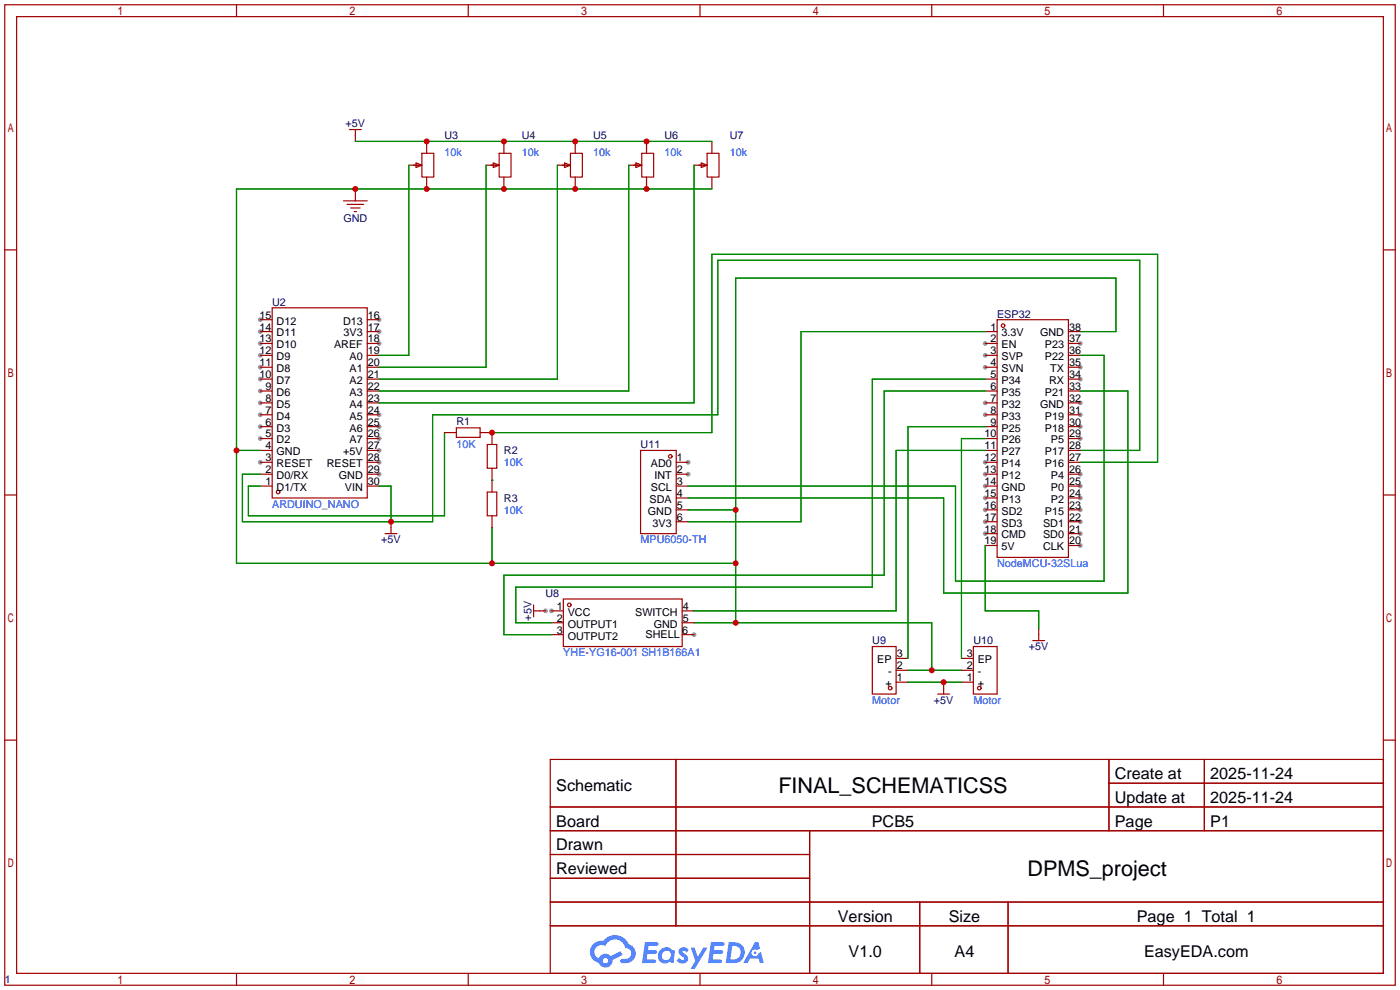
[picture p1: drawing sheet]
<svg xmlns="http://www.w3.org/2000/svg" width="299mm" height="212mm" viewBox="0 0 299 212" stroke-linecap="round" stroke-linejoin="round" font-family="sans-serif">
<g fill="#999">
<circle cx="55.6" cy="98.8" r=".51"/>
<circle cx="55.6" cy="93.7" r=".51"/>
<circle cx="55.6" cy="91.2" r=".51"/>
<circle cx="55.6" cy="88.6" r=".51"/>
<circle cx="55.6" cy="86.1" r=".51"/>
<circle cx="55.6" cy="83.6" r=".51"/>
<circle cx="55.6" cy="81" r=".51"/>
<circle cx="55.6" cy="78.5" r=".51"/>
<circle cx="55.6" cy="75.9" r=".51"/>
<circle cx="55.6" cy="73.4" r=".51"/>
<circle cx="55.6" cy="70.9" r=".51"/>
<circle cx="55.6" cy="68.3" r=".51"/>
<circle cx="81" cy="68.3" r=".51"/>
<circle cx="81" cy="70.9" r=".51"/>
<circle cx="81" cy="73.4" r=".51"/>
<circle cx="81" cy="88.6" r=".51"/>
<circle cx="81" cy="91.2" r=".51"/>
<circle cx="81" cy="93.7" r=".51"/>
<circle cx="81" cy="96.3" r=".51"/>
<circle cx="81" cy="98.8" r=".51"/>
<circle cx="81" cy="101.3" r=".51"/>
<circle cx="117.9" cy="130.6" r=".51"/>
<circle cx="148.3" cy="135.6" r=".51"/>
<circle cx="147.1" cy="98.8" r=".51"/>
<circle cx="147.1" cy="101.3" r=".51"/>
<circle cx="116.6" cy="130.6" r=".51"/>
<circle cx="210.6" cy="73.4" r=".51"/>
<circle cx="210.6" cy="75.9" r=".51"/>
<circle cx="210.6" cy="78.5" r=".51"/>
<circle cx="210.6" cy="86.1" r=".51"/>
<circle cx="210.6" cy="88.6" r=".51"/>
<circle cx="210.6" cy="98.8" r=".51"/>
<circle cx="210.6" cy="101.3" r=".51"/>
<circle cx="210.6" cy="103.9" r=".51"/>
<circle cx="210.6" cy="106.4" r=".51"/>
<circle cx="210.6" cy="109" r=".51"/>
<circle cx="210.6" cy="111.5" r=".51"/>
<circle cx="210.6" cy="114" r=".51"/>
<circle cx="230.9" cy="116.6" r=".51"/>
<circle cx="230.9" cy="114" r=".51"/>
<circle cx="230.9" cy="111.5" r=".51"/>
<circle cx="230.9" cy="109" r=".51"/>
<circle cx="230.9" cy="106.4" r=".51"/>
<circle cx="230.9" cy="103.9" r=".51"/>
<circle cx="230.9" cy="101.3" r=".51"/>
<circle cx="230.9" cy="93.7" r=".51"/>
<circle cx="230.9" cy="91.2" r=".51"/>
<circle cx="230.9" cy="88.6" r=".51"/>
<circle cx="230.9" cy="86.1" r=".51"/>
<circle cx="230.9" cy="81" r=".51"/>
<circle cx="230.9" cy="78.5" r=".51"/>
<circle cx="230.9" cy="73.4" r=".51"/>
</g>
<g fill="none" stroke="#a10000" stroke-width=".25">
<path d="M1 1h297.2v209.6h-297.2zM3.6 3.6h292.1v204.4h-292.1zM50.5 1v2.6M100.1 1v2.6M149.6 1v2.6M199.1 1v2.6M248.7 1v2.6M1 53.4h2.6M295.7 53.4h2.5M1 105.8h2.6M295.7 105.8h2.5M1 158.2h2.6"/>
<path d="M295.7 158.2h2.5M117.6 162.3h178.1v45.7h-178.1zM117.6 172.5h178.1M117.6 177.5h178.1M144.5 162.3v35.6M173 177.5v30.5M237 162.3v15.2M237 167.4h58.7M257.4 162.3v15.2M117.6 182.6h55.4M117.6 192.8h178.1M117.6 187.7h55.4"/>
<path d="M117.6 197.9h178.1M196.6 192.8v15.2M215.4 192.8v15.2M50.5 208v2.6M100.1 208v2.6M149.6 208v2.6M199.1 208v2.6M248.7 208v2.6"/>
</g>
<g fill="#5487ff">
<path d="M145.3 202.7a1.3 1.3 0 0 1 1.9 .3l-.4 .6a.54 .54 0 0 0-.9-.2l.1 .2a1.34 1.34 0 0 1 .9 1.8 1.47 1.47 0 0 1-2.3-.1l.5-.6 .8 .5a.31 .31 0 0 0 .4-.3 .31 .31 0 0 0-.3-.4 1.12 1.12 0 0 1-.7-1.8z"/>
<path d="M147.6 202.5h.9l.6 2 1.2-2h.9l-2.7 4.6h-.9l1-1.7z"/>
<path d="M137.8 201.4h1.7a1.31 1.31 0 0 1 1.2 .2 .4 .4 0 0 1-.3 .5l-1.8 .1-.1 .9h1.6a.4 .4 0 0 1 .4 .4 .4 .4 0 0 1-.5 .4h-1.6l-.2 1.2h1.4a.46 .46 0 0 1 .5 0 .46 .46 0 0 1 .1 .5l-.4 .2h-2.6z"/>
<path d="M151.9 201.4h1.7a1.32 1.32 0 0 1 1.2 .2 .39 .39 0 0 1-.3 .5l-1.8 .1-.1 .9h1.6a.4 .4 0 0 1 .4 .4 .4 .4 0 0 1-.4 .4h-1.7l-.2 1.2h1.4a.46 .46 0 0 1 .5 0 .46 .46 0 0 1 .1 .5l-.4 .2h-2.6z"/>
<path d="M161.3 201.4h.8l.3 1.3-.6 .4a.75 .75 0 0 0-1.1 .3 .75 .75 0 0 0 .5 1 .75 .75 0 0 0 .9-.7l.5-.2 .6 2.3h-.8l-.3-.9h-1.8l-.5 .9h-1z"/>
<path d="M155.7 201.4l-.6 4.4h1.5a2.27 2.27 0 0 0 2.6-2.2 2.27 2.27 0 0 0-2.7-2.2zM156.5 202.1a1.5 1.5 0 0 1 1.8 1.6 1.5 1.5 0 0 1-1.9 1.4h-.3z"/>
<path d="M141.2 203a1.6 1.6 0 0 0-.3 2.3 1.6 1.6 0 0 0 2.3 .2l.7 .3 .3-2.4-.1-.3-.5-.1a1.58 1.58 0 0 0-2.4 0zM141.8 203.5a.98 .98 0 0 1 1.6 .4 .98 .98 0 0 1-1.1 1.3 .94 .94 0 0 1-.9-.7 .94 .94 0 0 1 .4-1z"/>
<path d="M126.8 201.8a2.37 2.37 0 0 0 1.1 4 1.54 1.54 0 0 0 1.8 1 1.54 1.54 0 0 0 1.2-1.6l2.2-1.1-.5-.8-2 1a1.57 1.57 0 0 0-2.7 .5 1.5 1.5 0 0 1-.7-2.1 1.5 1.5 0 0 1 2.2-.5 2.23 2.23 0 0 1 2.3-1.4 2.23 2.23 0 0 1 2 1.8 1.16 1.16 0 0 1 1.2 1.1 1.16 1.16 0 0 1-1.1 1.2h-.7a.47 .47 0 0 0-.5 .4 .47 .47 0 0 0 .4 .5 2.17 2.17 0 0 0 2.5-.9 2.17 2.17 0 0 0-.3-2.7l-.8-.4a3.2 3.2 0 0 0-5.5-.7l-1.1 .1zM128.8 205.3a.6 .6 0 0 1 1.2 0 .6 .6 0 0 1-1.2 0z"/>
<circle cx="161.4" cy="203.6" r=".28"/>
</g>
<g fill="none" stroke="#a10000" stroke-width=".25">
<path d="M74.7 27.7h2.5M75.9 27.7v2.5M87.4 35.3h2.5M88.9 34.8l1.3 .5-1.3 .5zM90.2 32.8h2.5v5h-2.5zM91.2 30.2v2.6M91.2 37.8v2.6M103.9 35.3h2.5M105.4 34.8l1.3 .5-1.3 .5zM106.7 32.8h2.5v5h-2.5zM107.7 30.2v2.6M107.7 37.8v2.6"/>
<path d="M119.1 35.3h2.6M120.6 34.8l1.3 .5-1.3 .5zM121.9 32.8h2.6v5h-2.6zM122.9 30.2v2.6M122.9 37.8v2.6M134.4 35.3h2.5M135.9 34.8l1.3 .5-1.3 .5zM137.2 32.8h2.5v5h-2.5zM138.2 30.2v2.6M138.2 37.8v2.6M148.3 35.3h2.6M149.9 34.8l1.2 .5-1.2 .5z"/>
<path d="M151.1 32.8h2.6v5h-2.6zM152.1 30.2v2.6M152.1 37.8v2.6M73.4 42.9h5.1M74.2 43.7h3.5M74.9 44.4h2.1M75.7 45.2h.5M75.9 40.4v2.5M55.6 78.5h2.6M55.6 75.9h2.6M55.6 73.4h2.6M55.6 70.9h2.6"/>
<path d="M55.6 68.3h2.6M58.2 65.8h20.3v40.6h-20.3zM78.5 78.5h2.5M78.5 75.9h2.5M78.5 73.4h2.5M78.5 70.9h2.5M78.5 68.3h2.5M210.6 78.5h2.5M210.6 75.9h2.5M210.6 73.4h2.5M210.6 70.9h2.5M213.1 68.3h15.2v50.8h-15.2z"/>
<path d="M228.3 78.5h2.6M228.3 75.9h2.6M228.3 73.4h2.6M228.3 70.9h2.6M55.6 98.8h2.6M55.6 96.3h2.6M55.6 93.7h2.6M55.6 91.2h2.6M55.6 88.6h2.6M55.6 86.1h2.6M55.6 83.6h2.6M55.6 81h2.6"/>
<path d="M78.5 98.8h2.5M78.5 96.3h2.5M78.5 93.7h2.5M78.5 91.2h2.5M78.5 88.6h2.5M78.5 86.1h2.5M78.5 83.6h2.5M78.5 81h2.5M95 92.5h2.5M97.5 91.4h5.1v2.1h-5.1zM102.6 92.5h2.6v2.5M104.1 95h2.1v5.1h-2.1z"/>
<path d="M136.9 96.3h7.6v17.7h-7.6zM144.5 98.8h2.6M210.6 98.8h2.5M210.6 96.3h2.5M210.6 93.7h2.5M210.6 91.2h2.5M210.6 88.6h2.5M210.6 86.1h2.5M210.6 83.6h2.5M210.6 81h2.5M228.3 98.8h2.6M228.3 96.3h2.6"/>
<path d="M228.3 93.7h2.6M228.3 91.2h2.6M228.3 88.6h2.6M228.3 86.1h2.6M228.3 83.6h2.6M228.3 81h2.6M55.6 103.9h2.6M55.6 101.3h2.6M78.5 103.9h2.5M78.5 101.3h2.5M82.3 114h2.5M83.6 111.5v2.5"/>
<path d="M104.1 105.2h2.1v5h-2.1zM105.2 100.1v5.1M105.2 110.2v2.6M144.5 103.9h2.6M144.5 101.3h2.6M144.5 106.4h2.6M144.5 109h2.6M144.5 111.5h2.6M210.6 103.9h2.5M210.6 101.3h2.5M210.6 106.4h2.5M210.6 109h2.5"/>
<path d="M210.6 111.5h2.5M210.6 114h2.5M210.6 116.6h2.5M228.3 103.9h2.6M228.3 101.3h2.6M228.3 106.4h2.6M228.3 109h2.6M228.3 111.5h2.6M228.3 114h2.6M228.3 116.6h2.6M114 130.6h2.6M114 129.3v2.5"/>
<path d="M117.9 130.6h2.5M117.9 133.1h2.5M117.9 135.6h2.5M120.4 128h25.4v10.2h-25.4zM145.8 130.6h2.5M145.8 133.1h2.5M145.8 135.6h2.5M186.4 138.2h5.1v10.1h-5.1zM208 138.2h5.1v10.1h-5.1zM220.7 136.9h2.6M222 134.4v2.5M191.5 140.7h2.6"/>
<path d="M191.5 143.3h2.6M191.5 145.8h2.6M200.4 148.3h2.5M201.7 145.8v2.5M205.5 140.7h2.5M205.5 143.3h2.5M205.5 145.8h2.5"/>
<circle cx="214.4" cy="69.6" r=".38"/>
<circle cx="143.3" cy="97.5" r=".38"/>
<circle cx="59.4" cy="105.2" r=".38"/>
<circle cx="121.7" cy="129.3" r=".38"/>
<circle cx="190.2" cy="147.1" r=".38"/>
<circle cx="209.3" cy="147.1" r=".38"/>
</g>
<g fill="none" stroke="#008700" stroke-width=".25">
<path d="M75.9 30.2h76.2M87.4 35.3v40.6h-6.4M103.9 35.3v43.2h-22.9M119.1 35.3v45.7h-38.1M134.4 35.3v48.3h-53.4M148.3 35.3v50.8h-67.3M152.1 40.4h-101.6v80h106.7M210.6 70.9h-39.4v40.6h-24.1M230.9 75.9h5.1v48.3h-31.8v-20.3h-57.1M230.9 70.9h7.6v-11.5h-81.3v73.7M50.5 96.3h5.1M95 92.5v17.7h-41.9v-6.3h2.5"/>
<path d="M105.2 92.5h46.9v-38.1h95.3v44.4h-16.5M210.6 81h-24.2v44.5h-76.2v7.6h7.7M210.6 83.6h-21.6v39.3h-81.3v12.7h10.2M210.6 96.3h-19.1v34.3h-43.2M210.6 91.2h-16.5v49.5M210.6 93.7h-5.1v47M230.9 83.6h10.1v43.1h-39.3v-20.3h-54.6M230.9 96.3h12.7v-40.7h-90.2v33h-60.9v22.9h-40.7v-10.2h3.8M81 103.9h2.6v7.6M105.2 102.6h.1M105.2 112.8v7.6M147.1 109h10.1"/>
<path d="M210.6 116.6v14h11.4v3.8M148.3 133.1h50.8v10.2M194.1 143.3h11.4M194.1 145.8h11.4"/>
</g>
<g fill="#c00">
<circle cx="91.2" cy="30.2" r=".63"/>
<circle cx="107.7" cy="30.2" r=".63"/>
<circle cx="122.9" cy="30.2" r=".63"/>
<circle cx="138.2" cy="30.2" r=".63"/>
<circle cx="75.9" cy="40.4" r=".63"/>
<circle cx="91.2" cy="40.4" r=".63"/>
<circle cx="107.7" cy="40.4" r=".63"/>
<circle cx="122.9" cy="40.4" r=".63"/>
<circle cx="138.2" cy="40.4" r=".63"/>
<circle cx="50.5" cy="96.3" r=".63"/>
<circle cx="105.2" cy="120.4" r=".63"/>
<circle cx="157.2" cy="120.4" r=".63"/>
<circle cx="157.2" cy="109" r=".63"/>
<circle cx="157.2" cy="133.1" r=".63"/>
<circle cx="199.1" cy="143.3" r=".63"/>
<circle cx="201.7" cy="145.8" r=".63"/>
<circle cx="83.6" cy="111.5" r=".63"/>
<circle cx="105.2" cy="92.5" r=".63"/>
</g>
<g font-size="4.6">
<text x="166.4" y="169.4">FINAL_SCHEMATICSS</text>
<text x="219.6" y="187.2">DPMS_project</text>
</g>
<g font-size="3.5">
<text x="238.3" y="166.5">Create at</text>
<text x="258.7" y="166.5">2025-11-24</text>
<text x="118.9" y="169.1">Schematic</text>
<text x="238.3" y="171.6">Update at</text>
<text x="258.7" y="171.6">2025-11-24</text>
<text x="118.9" y="176.7">Board</text>
<text x="186.3" y="176.7">PCB5</text>
<text x="238.3" y="176.7">Page</text>
<text x="258.7" y="176.7">P1</text>
<text x="118.9" y="181.8">Drawn</text>
<text x="118.9" y="186.8">Reviewed</text>
<text x="179.1" y="197">Version</text>
<text x="202.8" y="197">Size</text>
<text x="243" y="197">Page 1 Total 1</text>
<text x="181.4" y="204.6">V1.0</text>
<text x="204" y="204.6">A4</text>
<text x="244.5" y="204.6">EasyEDA.com</text>
</g>
<g font-size="2.3" fill="#000080">
<text x="73.9" y="27.2">+5V</text>
<text x="95" y="29.8">U3</text>
<text x="111.5" y="29.8">U4</text>
<text x="126.7" y="29.8">U5</text>
<text x="142" y="29.8">U6</text>
<text x="156" y="29.8">U7</text>
<text x="73.4" y="47.5">GND</text>
<text x="58.2" y="65.3">U2</text>
<text x="213.1" y="67.9">ESP32</text>
<text x="97.5" y="90.7">R1</text>
<text x="136.9" y="95.8">U11</text>
<text x="107.7" y="97.1">R2</text>
<text x="107.7" y="107.2">R3</text>
<text x="81.5" y="116.1">+5V</text>
<text x="116.6" y="127.6">U8</text>
<text x="113.6" y="132.6" transform="rotate(-90 113.6 132.6)">+5V</text>
<text x="186.4" y="137.7">U9</text>
<text x="208" y="137.7">U10</text>
<text x="219.9" y="139">+5V</text>
<text x="199.6" y="150.4">+5V</text>
<text x="1" y="210.1">1</text>
</g>
<g font-size="2.3" fill="#00f">
<text x="95" y="33.3">10k</text>
<text x="111.5" y="33.3">10k</text>
<text x="126.7" y="33.3">10k</text>
<text x="142" y="33.3">10k</text>
<text x="156" y="33.3">10k</text>
<text x="97.5" y="95.8">10K</text>
<text x="107.7" y="99.6">10K</text>
<text x="58.2" y="108.5">ARDUINO_NANO</text>
<text x="107.7" y="109.8">10K</text>
<text x="136.9" y="116.1">MPU6050-TH</text>
<text x="213.1" y="121.2">NodeMCU-32SLua</text>
<text x="120.4" y="140.3">YHE-YG16-001 SH1B166A1</text>
<text x="186.4" y="150.4">Motor</text>
<text x="208" y="150.4">Motor</text>
</g>
<g font-size="2.3">
<text x="55.5" y="70.6">14</text>
<text x="55.5" y="68.1">15</text>
<text x="59.1" y="71.9">D11</text>
<text x="59.1" y="69.4">D12</text>
<text x="73.3" y="69.4">D13</text>
<text x="73.4" y="71.9">3V3</text>
<text x="78.6" y="68.1">16</text>
<text x="78.6" y="70.6">17</text>
<text x="211.7" y="70.6">1</text>
<text x="214" y="71.9">3.3V</text>
<text x="222.3" y="71.9">GND</text>
<text x="228.5" y="70.6">38</text>
<text x="55.5" y="75.7">12</text>
<text x="55.5" y="73.2">13</text>
<text x="59.1" y="77">D9</text>
<text x="59.1" y="74.4">D10</text>
<text x="71.4" y="74.4">AREF</text>
<text x="74.7" y="77">A0</text>
<text x="78.6" y="73.2">18</text>
<text x="78.6" y="75.7">19</text>
<text x="211.7" y="73.2">2</text>
<text x="211.7" y="75.7">3</text>
<text x="214" y="74.4">EN</text>
<text x="214" y="77">SVP</text>
<text x="223.3" y="77">P22</text>
<text x="223.3" y="74.4">P23</text>
<text x="228.5" y="75.7">36</text>
<text x="228.5" y="73.2">37</text>
<text x="55.5" y="80.8">10</text>
<text x="55.5" y="78.3">11</text>
<text x="56.8" y="83.3">9</text>
<text x="59.1" y="82.1">D7</text>
<text x="59.1" y="79.5">D8</text>
<text x="74.7" y="79.5">A1</text>
<text x="74.7" y="82.1">A2</text>
<text x="78.6" y="78.3">20</text>
<text x="78.6" y="80.8">21</text>
<text x="78.6" y="83.3">22</text>
<text x="211.7" y="78.3">4</text>
<text x="211.7" y="80.8">5</text>
<text x="211.7" y="83.3">6</text>
<text x="214" y="79.5">SVN</text>
<text x="214" y="82.1">P34</text>
<text x="224.2" y="82.1">RX</text>
<text x="224.5" y="79.5">TX</text>
<text x="228.5" y="83.3">33</text>
<text x="228.5" y="80.8">34</text>
<text x="228.5" y="78.3">35</text>
<text x="56.8" y="88.4">7</text>
<text x="56.8" y="85.9">8</text>
<text x="59.1" y="89.7">D4</text>
<text x="59.1" y="87.1">D5</text>
<text x="59.1" y="84.6">D6</text>
<text x="74.7" y="84.6">A3</text>
<text x="74.7" y="87.1">A4</text>
<text x="74.7" y="89.7">A5</text>
<text x="78.6" y="85.9">23</text>
<text x="78.6" y="88.4">24</text>
<text x="211.7" y="85.9">7</text>
<text x="211.7" y="88.4">8</text>
<text x="214" y="84.6">P35</text>
<text x="214" y="87.1">P32</text>
<text x="214" y="89.7">P33</text>
<text x="222.3" y="87.1">GND</text>
<text x="223.3" y="89.7">P19</text>
<text x="223.3" y="84.6">P21</text>
<text x="228.5" y="88.4">31</text>
<text x="228.5" y="85.9">32</text>
<text x="56.8" y="93.5">5</text>
<text x="56.8" y="91">6</text>
<text x="59.1" y="94.8">D2</text>
<text x="59.1" y="92.2">D3</text>
<text x="74.7" y="92.2">A6</text>
<text x="74.7" y="94.8">A7</text>
<text x="78.6" y="91">25</text>
<text x="78.6" y="93.5">26</text>
<text x="210.4" y="93.5">10</text>
<text x="211.7" y="91">9</text>
<text x="214" y="92.2">P25</text>
<text x="214" y="94.8">P26</text>
<text x="223.3" y="92.2">P18</text>
<text x="224.6" y="94.8">P5</text>
<text x="228.5" y="93.5">29</text>
<text x="228.5" y="91">30</text>
<text x="56.8" y="101.1">2</text>
<text x="56.8" y="98.6">3</text>
<text x="56.8" y="96">4</text>
<text x="59.1" y="99.8">RESET</text>
<text x="59.1" y="97.3">GND</text>
<text x="69.8" y="99.8">RESET</text>
<text x="73.4" y="97.3">+5V</text>
<text x="78.6" y="96">27</text>
<text x="78.6" y="98.6">28</text>
<text x="78.6" y="101.1">29</text>
<text x="139.1" y="99.8">AD0</text>
<text x="144.7" y="98.6">1</text>
<text x="144.7" y="101.1">2</text>
<text x="210.4" y="96">11</text>
<text x="210.4" y="98.6">12</text>
<text x="210.4" y="101.1">13</text>
<text x="214" y="97.3">P27</text>
<text x="214" y="99.8">P14</text>
<text x="223.3" y="99.8">P16</text>
<text x="223.3" y="97.3">P17</text>
<text x="228.5" y="101.1">26</text>
<text x="228.5" y="98.6">27</text>
<text x="228.5" y="96">28</text>
<text x="56.8" y="103.7">1</text>
<text x="59.1" y="104.9">D1/TX</text>
<text x="59.1" y="102.4">D0/RX</text>
<text x="72.4" y="102.4">GND</text>
<text x="73.7" y="104.9">VIN</text>
<text x="78.6" y="103.7">30</text>
<text x="138.8" y="107.5">SDA</text>
<text x="139.1" y="104.9">SCL</text>
<text x="139.9" y="102.4">INT</text>
<text x="144.7" y="103.7">3</text>
<text x="144.7" y="106.2">4</text>
<text x="210.4" y="103.7">14</text>
<text x="210.4" y="106.2">15</text>
<text x="214" y="102.4">P12</text>
<text x="214" y="104.9">GND</text>
<text x="214" y="107.5">P13</text>
<text x="224.6" y="107.5">P2</text>
<text x="224.6" y="104.9">P0</text>
<text x="224.6" y="102.4">P4</text>
<text x="228.5" y="106.2">24</text>
<text x="228.5" y="103.7">25</text>
<text x="138.5" y="110">GND</text>
<text x="139.5" y="112.5">3V3</text>
<text x="144.7" y="108.7">5</text>
<text x="144.7" y="111.3">6</text>
<text x="210.4" y="108.7">16</text>
<text x="210.4" y="111.3">17</text>
<text x="210.4" y="113.8">18</text>
<text x="214" y="110">SD2</text>
<text x="214" y="112.5">SD3</text>
<text x="222.9" y="112.5">SD1</text>
<text x="223.3" y="110">P15</text>
<text x="228.5" y="113.8">21</text>
<text x="228.5" y="111.3">22</text>
<text x="228.5" y="108.7">23</text>
<text x="210.4" y="116.4">19</text>
<text x="214" y="115.1">CMD</text>
<text x="214" y="117.6">5V</text>
<text x="222.9" y="117.6">CLK</text>
<text x="222.9" y="115.1">SD0</text>
<text x="228.5" y="116.4">20</text>
<text x="119" y="130.3">1</text>
<text x="121.3" y="131.6">VCC</text>
<text x="135.7" y="131.6">SWITCH</text>
<text x="145.9" y="130.3">4</text>
<text x="119" y="132.9">2</text>
<text x="119" y="135.4">3</text>
<text x="121.3" y="134.1">OUTPUT1</text>
<text x="121.3" y="136.7">OUTPUT2</text>
<text x="138" y="136.4">SHELL</text>
<text x="139.7" y="134.1">GND</text>
<text x="145.8" y="135.4">6</text>
<text x="145.9" y="132.9">5</text>
<text x="187.5" y="141.8">EP</text>
<text x="191.6" y="140.5">3</text>
<text x="191.6" y="143">2</text>
<text x="206.6" y="140.5">3</text>
<text x="206.6" y="143">2</text>
<text x="209" y="141.8">EP</text>
<text x="189.2" y="146.8">+</text>
<text x="189.8" y="144.3">-</text>
<text x="191.6" y="145.6">1</text>
<text x="206.6" y="145.6">1</text>
<text x="209" y="144.3">-</text>
<text x="209" y="146.8">+</text>
</g>
</svg>
